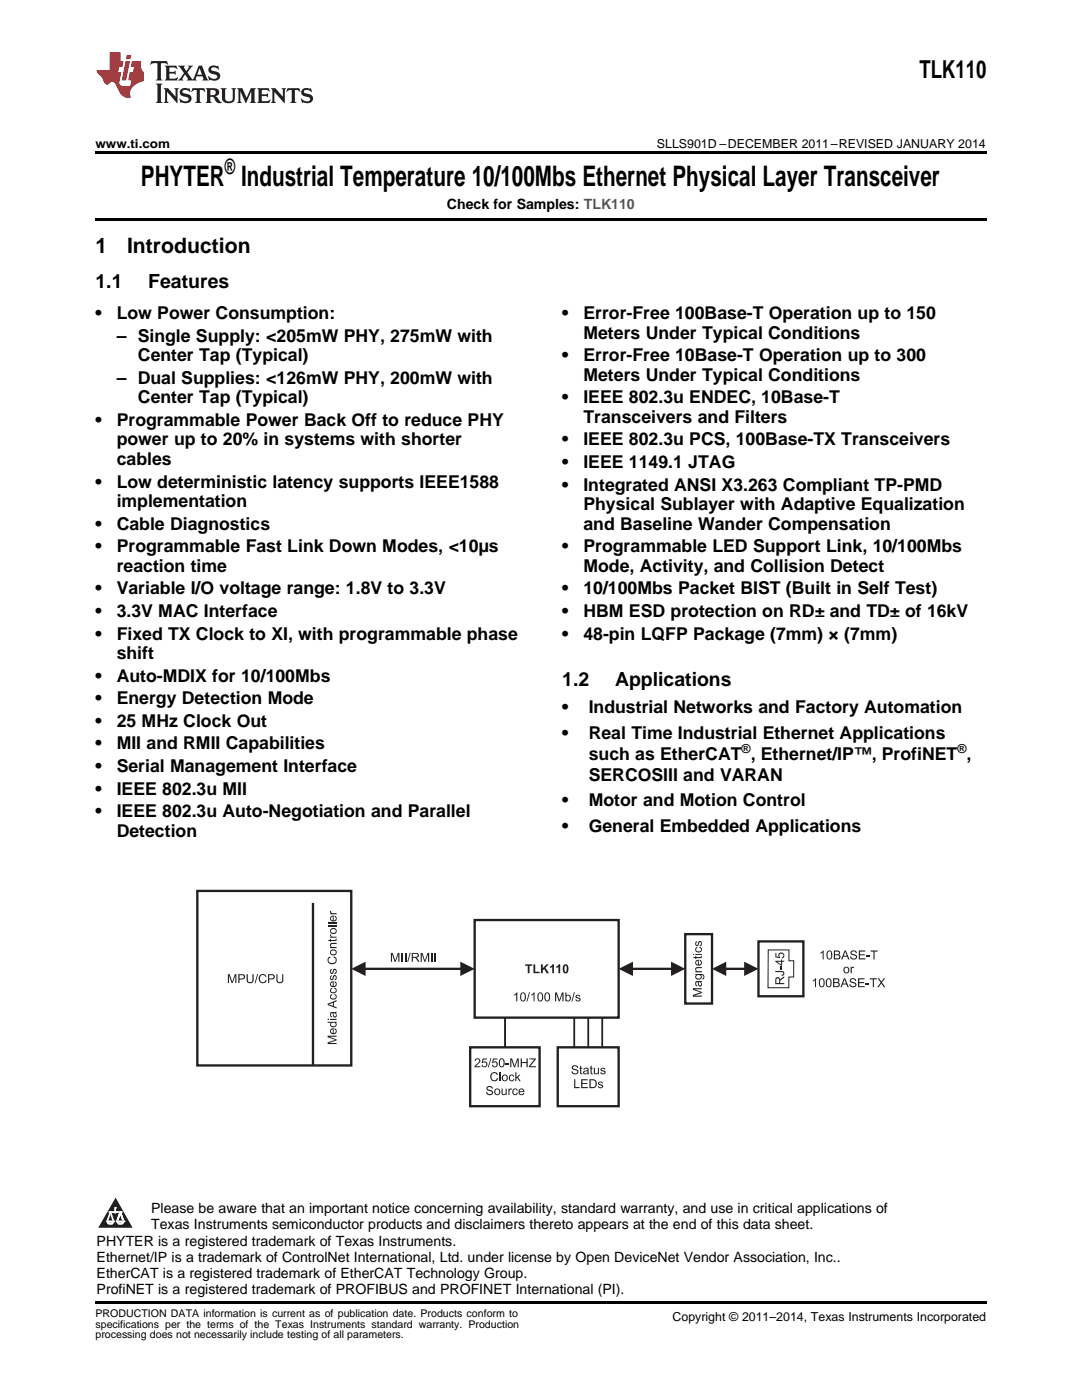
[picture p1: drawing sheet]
<svg xmlns="http://www.w3.org/2000/svg" width="216mm" height="279mm" viewBox="0 0 216 279" stroke-linecap="round" stroke-linejoin="round" font-family="sans-serif">
<path d="M19 259.7h177.8v.5h-177.8z" fill="#000"/>
<path d="M23.1 239l3.4 6h-6.9z" fill="#231f20"/>
<path d="M21.4 243.8h1.2l-.3 .5h-.3a.55 .55 0 0 1-.6-.5z" fill-rule="evenodd" fill="#fff"/>
<path d="M21.4 243.8h1.2l-.3 .5h-.3a.55 .55 0 0 1-.6-.5z" fill="none" stroke="#231f20" stroke-width=".34"/>
<path d="M21.4 243.8h1.2l-.3 .5h-.5z" fill="none" stroke="#fff" stroke-width=".34"/>
<path d="M23 242h.1" fill="none" stroke="#fff" stroke-width=".34"/>
<path d="M23 241v1z" fill="#fff"/>
<path d="M23 241v1z" fill="none" stroke="#fff" stroke-width=".34"/>
<circle cx="23" cy="241" r=".17" fill="#fff"/>
<path d="M21.9 241.9h.1" fill="none" stroke="#fff" stroke-width=".34"/>
<path d="M21.9 241.9h2.3z" fill="#fff"/>
<path d="M21.9 241.9h2.3z" fill="none" stroke="#fff" stroke-width=".34"/>
<circle cx="24.2" cy="241.9" r=".17" fill="#fff"/>
<path d="M23.3 243.8h.1" fill="none" stroke="#fff" stroke-width=".34"/>
<path d="M24 241.9l-.7 1.9z" fill="#fff"/>
<path d="M24 241.9l-.7 1.9z" fill="none" stroke="#fff" stroke-width=".34"/>
<path d="M24 241.9l.7 1.9z" fill="#fff"/>
<path d="M24 241.9l.7 1.9z" fill="none" stroke="#fff" stroke-width=".34"/>
<path d="M24.6 243.8h.1" fill="none" stroke="#fff" stroke-width=".34"/>
<circle cx="21.4" cy="243.8" r=".17" fill="#fff"/>
<path d="M22.1 241.9l-.7 1.9z" fill="#fff"/>
<path d="M22.1 241.9l-.7 1.9z" fill="none" stroke="#fff" stroke-width=".34"/>
<path d="M22.1 241.9l.5 1.9z" fill="#fff"/>
<path d="M22.1 241.9l.5 1.9z" fill="none" stroke="#fff" stroke-width=".34"/>
<circle cx="22.6" cy="243.8" r=".17" fill="#fff"/>
<path d="M23.4 243.8h1.3a.65 .65 0 0 1-.7 .5 .65 .65 0 0 1-.6-.5z" fill-rule="evenodd" fill="#fff"/>
<path d="M23.4 243.8h1.3a.65 .65 0 0 1-.7 .5 .65 .65 0 0 1-.6-.5z" fill="none" stroke="#231f20" stroke-width=".34"/>
<path d="M23.4 243.8h1.3l-.4 .5h-.6z" fill="none" stroke="#fff" stroke-width=".34"/>
<path d="M23.3 243.8h.1" fill="none" stroke="#fff" stroke-width=".34"/>
<circle cx="24.7" cy="243.8" r=".17" fill="#fff"/>
<path d="M153.3 189.6h4.1v2.1h1v3.3h-1v2.1h-4.2z" fill="none" stroke="#231f20" stroke-width=".2"/>
<path d="M39.4 177.8h30.7v34.8h-30.7zM62.5 180.2v32.3" fill="none" stroke="#231f20" stroke-width=".47"/>
<g fill="#231f20">
<path d="M138.3 197.2h1.7v.2h-1.5l1.5 .6v.2l-1.5 .5h1.5v.2h-1.7v-.3l1.5-.6-1.5-.5z" fill-rule="evenodd"/>
<path d="M138.9 195.9l1.1-.2v.2l-.1 .1a.45 .45 0 0 1 .2 .7 .45 .45 0 0 1-.7 0l-.2-.7a.33 .33 0 0 0-.3 .3 .33 .33 0 0 0 .2 .4v.2a.64 .64 0 0 1-.2-1zM139.4 196l.1 .4a.23 .23 0 0 0 .2 .3 .23 .23 0 0 0 .2-.4l-.2-.3z" fill-rule="evenodd"/>
<path d="M138.7 194.4h1.2a.56 .56 0 0 1 .6 .4 .56 .56 0 0 1-.4 .7l.1-.2a.37 .37 0 0 0 .1-.5 .37 .37 0 0 0-.4-.2 .59 .59 0 0 1-.5 .9 .59 .59 0 0 1-.5-.9h-.2zM139 194.7a.41 .41 0 0 0 .4 .6 .41 .41 0 0 0 .3-.6l-.3-.1z" fill-rule="evenodd"/>
<path d="M138.9 193.1l1.1-.1v.2h-.8a.3 .3 0 0 0-.3 .3 .3 .3 0 0 0 .2 .3h.9v.2h-1.3v-.2h.2l-.2-.4z" fill-rule="evenodd"/>
<path d="M138.9 191.7l.5-.2v1a.38 .38 0 0 0 .5-.3 .38 .38 0 0 0-.3-.4v-.3a.64 .64 0 0 1 .3 .9 .64 .64 0 0 1-.9 .2 .64 .64 0 0 1-.1-.9zM139 191.9l-.1 .4 .4 .2v-.7z" fill-rule="evenodd"/>
<path d="M138.3 191h.4v-.2h.2v.2h.9v-.2h.2a.31 .31 0 0 1 0 .3 .31 .31 0 0 1-.3 .1h-.8v.2h-.2v-.2h-.3z" fill-rule="evenodd"/>
<path d="M138.3 190.4h.2v.2h-.2zM138.7 190.4h1.3v.2h-1.3z" fill-rule="evenodd"/>
<path d="M138.8 189.2l.3-.2v.2l-.2 .2a.45 .45 0 0 0 .5 .5 .45 .45 0 0 0 .4-.6l-.2-.1v-.2a.61 .61 0 0 1 .4 .8 .61 .61 0 0 1-1 .2l-.3-.3z" fill-rule="evenodd"/>
<path d="M138.9 187.9h.2v.2a.25 .25 0 0 0-.2 .2 .25 .25 0 0 0 .3 .3v-.1a.51 .51 0 0 1 .1-.5 .51 .51 0 0 1 .6-.1 .59 .59 0 0 1-.3 1v-.2a.3 .3 0 0 0 .3-.4 .3 .3 0 0 0-.3-.2 .55 .55 0 0 1-.7 .7l-.2-.4z" fill-rule="evenodd"/>
</g>
<path d="M100.7 203.1h.2v5.9h-.2zM114.5 203.1h.2v5.9h-.2zM117.3 203.1h.2v5.9h-.2zM120.1 203.1h.1v5.9h-.1z" fill="none" stroke="#231f20" stroke-width=".2"/>
<g fill="#231f20">
<path d="M45.5 194.4h.3l.5 1.5 .6-1.5h.3v1.8h-.3v-1.5l-.5 1.5h-.2l-.5-1.5v1.5h-.2z" fill-rule="evenodd"/>
<path d="M47.5 194.4h.7a.54 .54 0 0 1 .7 .5 .54 .54 0 0 1-.7 .6h-.4v.7h-.3zM47.8 194.6v.7l.6-.1a.33 .33 0 0 0 .2-.4 .33 .33 0 0 0-.4-.2z" fill-rule="evenodd"/>
<path d="M49.2 194.4h.2v1.1a.47 .47 0 0 0 .5 .5 .47 .47 0 0 0 .5-.5v-1.1h.2v1.1a.71 .71 0 0 1-.7 .7 .71 .71 0 0 1-.7-.7z" fill-rule="evenodd"/>
<path d="M51.3 194.4h.2l-.5 1.8h-.2z" fill-rule="evenodd"/>
<path d="M51.8 194.7a.77 .77 0 0 1 1.4 .2l-.3 .1a.6 .6 0 0 0-.8-.3 .6 .6 0 0 0-.2 .8 .54 .54 0 0 0 .5 .5 .54 .54 0 0 0 .6-.4h.2a.87 .87 0 0 1-1.3 .4 .87 .87 0 0 1-.1-1.3z" fill-rule="evenodd"/>
<path d="M53.5 194.4h.7a.54 .54 0 0 1 .7 .5 .54 .54 0 0 1-.7 .6h-.5v.7h-.2zM53.7 194.6v.7h.5a.34 .34 0 0 0 .4-.4 .34 .34 0 0 0-.4-.3z" fill-rule="evenodd"/>
<path d="M55.1 194.4h.3v1.1a.48 .48 0 0 0 .4 .5 .48 .48 0 0 0 .5-.5v-1.1h.2v1.1a.7 .7 0 0 1-.7 .7 .7 .7 0 0 1-.7-.7z" fill-rule="evenodd"/>
<path d="M65.4 206.7h1.8v.2h-1.5l1.5 .5v.2l-1.6 .5h1.6v.3h-1.8v-.4l1.5-.5-1.5-.5z" fill-rule="evenodd"/>
<path d="M66 205.4l.6-.2v1a.38 .38 0 0 0 .4-.3 .38 .38 0 0 0-.3-.5l.1-.2a.64 .64 0 0 1 .3 .9 .64 .64 0 0 1-1 .2 .64 .64 0 0 1-.1-.9zM66.2 205.5l-.1 .4 .3 .3v-.8z" fill-rule="evenodd"/>
<path d="M65.4 203.9h1.8v.2h-.2a.59 .59 0 0 1-.5 1 .59 .59 0 0 1-.5-1h-.6zM66.2 204.2l-.1 .1a.44 .44 0 0 0 .5 .5 .44 .44 0 0 0 .3-.6l-.4-.1z" fill-rule="evenodd"/>
<path d="M65.4 203.3h.2v.3h-.2zM65.9 203.3h1.3v.3h-1.3z" fill-rule="evenodd"/>
<path d="M66 202l1.2-.1v.2l-.2 .1a.46 .46 0 0 1 .2 .6 .46 .46 0 0 1-.6 .2l-.1-.1a.48 .48 0 0 0-.3-.7l-.2 .3 .2 .5a.64 .64 0 0 1-.2-1zM66.5 202.2l.1 .4a.23 .23 0 0 0 .3 .3 .23 .23 0 0 0 .1-.4l-.2-.3z" fill-rule="evenodd"/>
<path d="M65.4 200.3l1.8-.7v.3l-.6 .2v.7l.6 .2v.3l-1.8-.7zM65.6 200.5l.8 .2v-.6z" fill-rule="evenodd"/>
<path d="M66 198.6l.2-.2 .1 .2-.2 .1a.44 .44 0 0 0 .4 .6 .44 .44 0 0 0 .4-.6l-.2-.1v-.2a.61 .61 0 0 1 .4 .9 .61 .61 0 0 1-.9 .1l-.3-.3z" fill-rule="evenodd"/>
<path d="M66 197.3l.2-.1 .1 .2-.3 .2a.44 .44 0 0 0 .6 .5 .44 .44 0 0 0 .2-.7h-.1v-.3a.61 .61 0 0 1 .4 .9 .61 .61 0 0 1-.9 .2l-.3-.4z" fill-rule="evenodd"/>
<path d="M66 196l.6-.2v1a.38 .38 0 0 0 .4-.3 .38 .38 0 0 0-.3-.4l.1-.3a.64 .64 0 0 1 .3 .9 .64 .64 0 0 1-1 .2 .64 .64 0 0 1-.1-.9zM66.2 196.1l-.1 .4 .3 .3v-.7z" fill-rule="evenodd"/>
<path d="M65.9 194.8l.3-.2v.2a.25 .25 0 0 0-.2 .3 .25 .25 0 0 0 .3 .2 .49 .49 0 0 1 .2-.6 .49 .49 0 0 1 .6 0l.1 .4a.47 .47 0 0 1-.4 .6l-.1-.3a.28 .28 0 0 0 .3-.3 .28 .28 0 0 0-.3-.2 .63 .63 0 0 1-.6 .7l-.2-.3z" fill-rule="evenodd"/>
<path d="M66 193.5l.2-.1v.2a.25 .25 0 0 0-.2 .3 .25 .25 0 0 0 .3 .2v-.1a.49 .49 0 0 1 .2-.5 .49 .49 0 0 1 .6 0l.1 .4a.44 .44 0 0 1-.4 .5l-.1-.2a.29 .29 0 0 0 .4-.3 .29 .29 0 0 0-.4-.3 .65 .65 0 0 1-.6 .8l-.3-.4z" fill-rule="evenodd"/>
<path d="M65.6 191l.3-.1v.2a.59 .59 0 0 0-.3 .8 .59 .59 0 0 0 .9 .3 .54 .54 0 0 0 .5-.5 .54 .54 0 0 0-.5-.6l.1-.2a.86 .86 0 0 1 .5 1.2 .86 .86 0 0 1-1.3 .2 .82 .82 0 0 1-.2-1.3z" fill-rule="evenodd"/>
<path d="M65.9 190a.65 .65 0 0 1 1.3 0 .65 .65 0 0 1-1.3 0zM66.2 189.8a.43 .43 0 0 0 .3 .6 .43 .43 0 0 0 .4-.6l-.4-.1z" fill-rule="evenodd"/>
<path d="M65.9 188.3l.3-.1h1v.2h-.8a.3 .3 0 0 0-.4 .2 .3 .3 0 0 0 .2 .4h1v.2h-1.3v-.2h.1l-.1-.2z" fill-rule="evenodd"/>
<path d="M65.4 187.6h.5v-.2h.1v.2h.9l.1-.2 .2-.1a.31 .31 0 0 1-.1 .4 .31 .31 0 0 1-.3 .1h-.8v.2h-.1v-.2h-.3z" fill-rule="evenodd"/>
<path d="M65.9 186.4l.2 .1a.29 .29 0 0 0 .1 .4 .29 .29 0 0 0 .3 0h.7v.2h-1.3v-.1h.2l-.2-.3z" fill-rule="evenodd"/>
<path d="M65.9 185.8a.65 .65 0 0 1 1.3 0 .65 .65 0 0 1-1.3 0zM66.2 185.5a.43 .43 0 0 0 .3 .7 .43 .43 0 0 0 .4-.7l-.4-.1z" fill-rule="evenodd"/>
<path d="M65.4 184.7h1.8v.3h-1.8z" fill-rule="evenodd"/>
<path d="M65.4 184.2h1.8v.2h-1.8z" fill-rule="evenodd"/>
<path d="M66 182.9l.6-.2v1a.37 .37 0 0 0 .4-.3 .37 .37 0 0 0-.3-.4l.1-.3a.63 .63 0 0 1 .2 .9 .63 .63 0 0 1-.9 .2 .63 .63 0 0 1-.1-.9zM66.2 183l-.1 .5 .3 .2v-.7z" fill-rule="evenodd"/>
<path d="M65.9 181.8h.2a.29 .29 0 0 0 .1 .4 .29 .29 0 0 0 .3 0h.7v.3h-1.3v-.2h.2l-.2-.2z" fill-rule="evenodd"/>
<path d="M78 190.2h.4l.5 1.5 .5-1.5h.3v1.7h-.2v-1.4l-.5 1.4h-.3l-.5-1.5v1.5h-.2z" fill-rule="evenodd"/>
<path d="M80.1 190.2h.2v1.7h-.2z" fill-rule="evenodd"/>
<path d="M80.8 190.2h.2v1.7h-.2z" fill-rule="evenodd"/>
<path d="M81.8 190.1h.2l-.6 1.9h-.1z" fill-rule="evenodd"/>
<path d="M82.2 190.2h.7a.49 .49 0 0 1 .7 .4 .49 .49 0 0 1-.5 .5l.6 .8h-.3l-.6-.7h-.4v.7h-.2zM82.4 190.4v.6h.5a.32 .32 0 0 0 .4-.3 .32 .32 0 0 0-.3-.3z" fill-rule="evenodd"/>
<path d="M83.9 190.2h.4l.5 1.5 .5-1.5h.3v1.7h-.2v-1.4l-.5 1.4h-.2l-.5-1.5v1.5h-.3z" fill-rule="evenodd"/>
<path d="M86 190.2h.3v1.7h-.3z" fill-rule="evenodd"/>
<path d="M86.7 190.2h.3v1.7h-.3z" fill-rule="evenodd"/>
</g>
<path d="M72.8 193.4h19.2M94.7 183.6h28.7v19.5h-28.7z" fill="none" stroke="#231f20" stroke-width=".47"/>
<g fill="#231f20">
<path d="M91.9 191.9l2.8 1.5-2.8 1.4z"/>
<path d="M70.1 193.4l2.9-1.5v2.9z"/>
</g>
<path d="M126.1 193.4h7.9" fill="none" stroke="#231f20" stroke-width=".47"/>
<g fill="#231f20">
<path d="M133.9 191.9l2.8 1.5-2.8 1.4z"/>
<path d="M123.4 193.4l2.9-1.5v2.9z"/>
</g>
<path d="M144.8 193.4h3.8" fill="none" stroke="#231f20" stroke-width=".47"/>
<g fill="#231f20">
<path d="M148.5 191.9l2.8 1.5-2.8 1.4z"/>
<path d="M142.1 193.4l2.8-1.5v2.9z"/>
<path d="M102.6 198.5l.6-.5v1.8h-.2v-1.4l-.4 .3z" fill-rule="evenodd"/>
<path d="M104 198.2a.64 .64 0 0 1 .8 0 .64 .64 0 0 1 .1 .8 .64 .64 0 0 1-.5 .9 .64 .64 0 0 1-.6-.9zM104.1 198.4a1 1 0 0 0 .3 1.3 .94 .94 0 0 0 0-1.5z" fill-rule="evenodd"/>
<path d="M105.6 198h.1l-.5 1.9h-.1z" fill-rule="evenodd"/>
<path d="M106 198.5l.7-.5v1.8h-.2v-1.4l-.5 .3z" fill-rule="evenodd"/>
<path d="M107.5 198.2a.63 .63 0 0 1 .7 0 .63 .63 0 0 1 .2 .8 .64 .64 0 0 1-.6 .9 .64 .64 0 0 1-.6-.9zM107.6 198.4a1.01 1.01 0 0 0 .2 1.3 .94 .94 0 0 0 0-1.5z" fill-rule="evenodd"/>
<path d="M108.9 198.2a.64 .64 0 0 1 .7 0 .64 .64 0 0 1 .2 .8 .64 .64 0 0 1-.6 .9 .64 .64 0 0 1-.6-.9zM108.9 198.4a1.01 1.01 0 0 0 .3 1.3 .94 .94 0 0 0 0-1.5z" fill-rule="evenodd"/>
<path d="M110.8 198.1h.3l.5 1.5 .5-1.5h.4v1.7h-.3v-1.4l-.5 1.4h-.2l-.5-1.5v1.5h-.2z" fill-rule="evenodd"/>
<path d="M112.8 198.1h.2v.6a.63 .63 0 0 1 1 .4 .63 .63 0 0 1-.8 .8l-.2-.2v.1h-.2zM113.1 198.8a.44 .44 0 0 0-.1 .6 .44 .44 0 0 0 .6 .2l.1-.4-.1-.4-.2-.1z" fill-rule="evenodd"/>
<path d="M114.5 198h.2l-.5 1.9h-.2z" fill-rule="evenodd"/>
<path d="M115 198.6l.1-.1a.51 .51 0 0 1 .7 .4h-.2a.25 .25 0 0 0-.3-.2 .25 .25 0 0 0-.2 .3h.1a.44 .44 0 0 1 .6 .2 .44 .44 0 0 1-.2 .6h-.6l-.2-.3 .2-.1a.3 .3 0 0 0 .3 .3 .3 .3 0 0 0 .3-.3 .54 .54 0 0 1-.7-.7z" fill-rule="evenodd"/>
<path d="M104.8 192.5h1.4v.2h-.5v1.5h-.4v-1.5h-.5z" fill-rule="evenodd"/>
<path d="M106.4 192.5h.4v1.4h.9v.3h-1.3z" fill-rule="evenodd"/>
<path d="M107.9 192.5h.4v.7l.7-.7h.5l-.7 .7 .7 1h-.4l-.5-.8-.3 .3v.5h-.4z" fill-rule="evenodd"/>
<path d="M109.7 192.9l.5-.5h.3v1.8h-.3v-1.2l-.5 .2z" fill-rule="evenodd"/>
<path d="M111 192.9l.5-.5h.3v1.8h-.4v-1.2l-.4 .2z" fill-rule="evenodd"/>
<path d="M112.6 192.5a.64 .64 0 0 1 .7 .1 .64 .64 0 0 1 .1 .8 .64 .64 0 0 1-.5 .9 .64 .64 0 0 1-.6-.9zM112.7 192.8v.2a.64 .64 0 0 0 .2 1l.2-.3a.69 .69 0 0 0-.2-1z" fill-rule="evenodd"/>
<path d="M94.9 211.3a.58 .58 0 0 1 .9 .2 .58 .58 0 0 1-.3 .8l-.5 .5h.9v.2h-1.2l.1-.4a1.13 1.13 0 0 0 .7-1.1l-.4-.1-.2 .3h-.2z" fill-rule="evenodd"/>
<path d="M96.3 211.2h.9v.2h-.7l-.1 .5a.59 .59 0 0 1 .8 .3 .59 .59 0 0 1-.4 .8 .59 .59 0 0 1-.7-.5h.2a.39 .39 0 0 0 .6 .2 .39 .39 0 0 0 .1-.6 .39 .39 0 0 0-.6 0l-.3 .1z" fill-rule="evenodd"/>
<path d="M97.9 211.2h.1l-.5 1.8h-.2z" fill-rule="evenodd"/>
<path d="M98.4 211.2h.8v.2h-.7l-.1 .5a.59 .59 0 0 1 .9 .3 .59 .59 0 0 1-.4 .8 .59 .59 0 0 1-.7-.5h.2a.37 .37 0 0 0 .5 .2 .37 .37 0 0 0 .1-.6 .37 .37 0 0 0-.6 .1h-.2z" fill-rule="evenodd"/>
<path d="M99.8 211.3a.64 .64 0 0 1 .7 .1 .64 .64 0 0 1 .2 .7 .64 .64 0 0 1-.6 .9 .64 .64 0 0 1-.6-.9zM100 211.4a1.26 1.26 0 0 0 0 1.4h.1a.92 .92 0 0 0 0-1.4z" fill-rule="evenodd"/>
<path d="M100.9 212.2h.6v.3h-.6z" fill-rule="evenodd"/>
<path d="M101.8 211.2h.4l.5 1.5 .5-1.5h.3v1.8h-.2v-1.5l-.5 1.5h-.2l-.6-1.5v1.5h-.2z" fill-rule="evenodd"/>
<path d="M103.9 211.2h.2v.7h1v-.7h.2v1.8h-.2v-.8h-1v.8h-.2z" fill-rule="evenodd"/>
<path d="M105.7 211.2h1.2v.2l-1.1 1.4h1.2v.2h-1.5v-.2l1.1-1.4h-.9z" fill-rule="evenodd"/>
<path d="M98 214.3a.78 .78 0 0 1 1.4 .2h-.3a.6 .6 0 0 0-.8-.3 .6 .6 0 0 0-.2 .9 .54 .54 0 0 0 .5 .5 .54 .54 0 0 0 .6-.5l.2 .1a.87 .87 0 0 1-1.3 .4 .87 .87 0 0 1-.1-1.3z" fill-rule="evenodd"/>
<path d="M99.6 214h.3v1.8h-.3z" fill-rule="evenodd"/>
<path d="M100.1 215.1a.65 .65 0 0 1 1.3 0 .65 .65 0 0 1-1.3 0zM100.5 214.8a.46 .46 0 0 0-.1 .6 .46 .46 0 0 0 .6 .1 .46 .46 0 0 0 .1-.7 .46 .46 0 0 0-.6 0z" fill-rule="evenodd"/>
<path d="M101.7 214.6l.6-.1 .3 .4h-.2l-.1-.2a.44 .44 0 0 0-.6 .4 .44 .44 0 0 0 .6 .4l.1-.2h.2a.61 .61 0 0 1-.8 .4 .61 .61 0 0 1-.2-.9z" fill-rule="evenodd"/>
<path d="M102.8 214h.2v1l.6-.5h.2l-.4 .5 .5 .8h-.3l-.4-.7-.2 .1v.6h-.2z" fill-rule="evenodd"/>
<path d="M97.1 217a.7 .7 0 0 1 .7-.3 .7 .7 0 0 1 .6 .6h-.3a.4 .4 0 0 0-.4-.4 .4 .4 0 0 0-.4 .5 .96 .96 0 0 1 1.1 .6 .72 .72 0 0 1-.7 .6 .72 .72 0 0 1-.7-.6h.2a.46 .46 0 0 0 .5 .4 .46 .46 0 0 0 .4-.5l-.1-.1a.76 .76 0 0 1-.9-.7z" fill-rule="evenodd"/>
<path d="M98.6 217.9a.65 .65 0 0 1 1.3 0 .65 .65 0 0 1-1.3 0zM98.9 217.5a.46 .46 0 0 0-.1 .7 .46 .46 0 0 0 .7 .1 .46 .46 0 0 0 .1-.7 .46 .46 0 0 0-.7-.1z" fill-rule="evenodd"/>
<path d="M100.1 217.3h.2v.7a.32 .32 0 0 0 .3 .4 .32 .32 0 0 0 .3-.4v-.7h.2v1.2h-.2v-.1a.46 .46 0 0 1-.5 .2 .46 .46 0 0 1-.3-.6z" fill-rule="evenodd"/>
<path d="M101.5 217.3h.1v.1l.4-.2 .1 .3a.29 .29 0 0 0-.4 0 .29 .29 0 0 0 0 .4v.6h-.2z" fill-rule="evenodd"/>
<path d="M102.4 217.4l.6-.2 .3 .4-.2 .1-.1-.2a.44 .44 0 0 0-.6 .4 .44 .44 0 0 0 .6 .4l.1-.2h.2a.61 .61 0 0 1-.8 .4 .61 .61 0 0 1-.2-1z" fill-rule="evenodd"/>
<path d="M103.6 217.4a.6 .6 0 0 1 .7-.1 .6 .6 0 0 1 .3 .7h-.9a.38 .38 0 0 0 .3 .4 .38 .38 0 0 0 .4-.3l.2 .1a.65 .65 0 0 1-1 .2 .65 .65 0 0 1 0-1zM103.8 217.5l-.1 .3h.7l-.2-.4z" fill-rule="evenodd"/>
<path d="M114.1 212.8a.71 .71 0 0 1 1.3 .3h-.2a.4 .4 0 0 0-.5-.4 .4 .4 0 0 0-.3 .5 1.02 1.02 0 0 1 1 .7 .72 .72 0 0 1-.7 .5 .72 .72 0 0 1-.7-.6h.2a.46 .46 0 0 0 .5 .4 .46 .46 0 0 0 .5-.4l-.2-.1a.76 .76 0 0 1-.9-.8z" fill-rule="evenodd"/>
<path d="M115.8 212.8l.2-.1v.4h.2v.2h-.2v.9h.2v.2a.33 .33 0 0 1-.3 0 .33 .33 0 0 1-.1-.4v-.7h-.2z" fill-rule="evenodd"/>
<path d="M116.5 213.3a.58 .58 0 0 1 .7-.2 .58 .58 0 0 1 .3 .8v.5h-.2v-.2a.47 .47 0 0 1-.7 .2 .47 .47 0 0 1-.2-.6l.8-.2a.33 .33 0 0 0-.3-.4 .33 .33 0 0 0-.3 .3h-.2zM116.6 213.9v.1a.34 .34 0 0 0 .4 .2 .34 .34 0 0 0 .2-.4z" fill-rule="evenodd"/>
<path d="M117.8 212.8l.3-.1v.4h.2v.2h-.2v.9h.2v.2a.32 .32 0 0 1-.4 0 .32 .32 0 0 1-.1-.4v-.7h-.1z" fill-rule="evenodd"/>
<path d="M118.5 213.1h.2v.7a.32 .32 0 0 0 .3 .4 .32 .32 0 0 0 .3-.4v-.7h.2v1.3h-.2v-.2a.45 .45 0 0 1-.5 .2 .45 .45 0 0 1-.3-.5z" fill-rule="evenodd"/>
<path d="M119.9 213.2l.2-.1a.52 .52 0 0 1 .7 .3l-.2 .1a.25 .25 0 0 0-.3-.3 .25 .25 0 0 0-.2 .3 .51 .51 0 0 1 .6 .2 .51 .51 0 0 1 .1 .5 .59 .59 0 0 1-1-.2h.2a.28 .28 0 0 0 .3 .3 .28 .28 0 0 0 .3-.4 .64 .64 0 0 1-.8-.5z" fill-rule="evenodd"/>
<path d="M114.6 215.4h.2v1.5h.9v.3h-1.1z" fill-rule="evenodd"/>
<path d="M116 215.4h1.3v.2h-1.1v.5h1v.2h-1v.6h1.1v.3h-1.3z" fill-rule="evenodd"/>
<path d="M117.6 215.4h.6a.9 .9 0 0 1 .9 .9 .9 .9 0 0 1-.8 .9h-.7zM117.9 215.6v1.3h.3a.7 .7 0 0 0 .6-.8 .7 .7 0 0 0-.9-.5z" fill-rule="evenodd"/>
<path d="M119.4 216l.2-.1a.51 .51 0 0 1 .7 .3h-.2a.25 .25 0 0 0-.3-.2 .25 .25 0 0 0-.2 .3 .5 .5 0 0 1 .6 .2 .5 .5 0 0 1 0 .6l-.6 .1-.3-.4 .2-.1a.29 .29 0 0 0 .3 .4 .29 .29 0 0 0 .3-.4 .62 .62 0 0 1-.8-.6z" fill-rule="evenodd"/>
</g>
<path d="M136.7 186.4h5.4v13.9h-5.4zM151.3 187.9h9v10.9h-9zM93.8 209h13.9v11.8h-13.9zM111.3 209h12.1v11.8h-12.1z" fill="none" stroke="#231f20" stroke-width=".47"/>
<g fill="#231f20">
<path d="M154.8 195.2l.4-.2a.46 .46 0 0 1 .5 .5l.8-.7v.3l-.7 .5-.1 .3v.3h.8v.2h-1.8zM155 195.3l-.1 .9h.6v-.5a.31 .31 0 0 0-.1-.4 .31 .31 0 0 0-.4 0z" fill-rule="evenodd"/>
<path d="M154.7 193.8h1.2a.5 .5 0 0 1 .6 .4 .5 .5 0 0 1-.5 .6l-.1-.3h.2a.28 .28 0 0 0 .2-.3 .28 .28 0 0 0-.4-.2h-1.2z" fill-rule="evenodd"/>
<path d="M155.7 192.8h.2v.7h-.2z" fill-rule="evenodd"/>
<path d="M154.7 191.7h1.2v-.2h.2v.2h.4v.2h-.4v.8h-.2l-1.2-.8zM155.1 191.9l.8 .6v-.6z" fill-rule="evenodd"/>
<path d="M154.7 190.2h.2v.7l.5 .1a.6 .6 0 0 1 .3-.9 .6 .6 0 0 1 .8 .4 .6 .6 0 0 1-.5 .8v-.2a.38 .38 0 0 0 .2-.6 .38 .38 0 0 0-.6-.1 .38 .38 0 0 0 .1 .6l-.1 .2-.9-.1z" fill-rule="evenodd"/>
<path d="M163.7 190.1l.6-.4v1.8h-.2v-1.4l-.4 .2z" fill-rule="evenodd"/>
<path d="M165.2 189.8a.63 .63 0 0 1 .7 .1 .63 .63 0 0 1 .2 .7 .64 .64 0 0 1-.6 .9 .64 .64 0 0 1-.6-.9zM165.2 190a.98 .98 0 0 0 .3 1.3 .95 .95 0 0 0 .1-1.4z" fill-rule="evenodd"/>
<path d="M166.4 189.7h.7a.45 .45 0 0 1 .5 .3 .45 .45 0 0 1-.2 .5 .51 .51 0 0 1 .3 .7 .51 .51 0 0 1-.6 .3h-.7zM166.6 189.9v.5h.4a.3 .3 0 0 0 .4-.2 .3 .3 0 0 0-.4-.3zM166.6 190.6v.7l.7-.1a.32 .32 0 0 0 .1-.4 .32 .32 0 0 0-.4-.2z" fill-rule="evenodd"/>
<path d="M168.5 189.7h.3l.7 1.8h-.3l-.2-.6h-.7l-.2 .6h-.3zM168.6 189.9l-.3 .8h.7z" fill-rule="evenodd"/>
<path d="M169.9 189.8a.71 .71 0 0 1 1.1 .4h-.2a.4 .4 0 0 0-.5-.4 .4 .4 0 0 0-.3 .5 1.02 1.02 0 0 1 1 .7 .72 .72 0 0 1-.7 .5 .72 .72 0 0 1-.7-.6h.2a.46 .46 0 0 0 .5 .4 .46 .46 0 0 0 .5-.4l-.2-.2a.76 .76 0 0 1-.9-.7z" fill-rule="evenodd"/>
<path d="M171.4 189.7h1.2v.2h-1v.5h1v.2h-1v.7h1.1v.2h-1.3z" fill-rule="evenodd"/>
<path d="M172.9 190.7h.7v.2h-.7z" fill-rule="evenodd"/>
<path d="M173.7 189.7h1.4v.2h-.6v1.6h-.2v-1.6h-.6z" fill-rule="evenodd"/>
<path d="M168.3 193.6a.65 .65 0 0 1 1.3 0 .65 .65 0 0 1-1.3 0zM168.6 193.2a.44 .44 0 0 0 0 .7 .44 .44 0 0 0 .6-.1v-.6l-.3-.1z" fill-rule="evenodd"/>
<path d="M169.7 193h.2v.2l.4-.3 .1 .3a.29 .29 0 0 0-.4 0 .29 .29 0 0 0 0 .4v.6h-.3z" fill-rule="evenodd"/>
<path d="M162.2 195.7l.6-.5v1.8h-.2v-1.4l-.4 .3z" fill-rule="evenodd"/>
<path d="M163.7 195.3a.63 .63 0 0 1 .7 .1 .63 .63 0 0 1 .2 .7 .64 .64 0 0 1-.6 .9 .64 .64 0 0 1-.6-.9zM163.7 195.5a.97 .97 0 0 0 .3 1.4 .94 .94 0 0 0 .1-1.5z" fill-rule="evenodd"/>
<path d="M165 195.3a.63 .63 0 0 1 .8 .1 .63 .63 0 0 1 .1 .7 .64 .64 0 0 1-.5 .9 .64 .64 0 0 1-.6-.9zM165.1 195.5a.97 .97 0 0 0 .3 1.4 .92 .92 0 0 0 0-1.5z" fill-rule="evenodd"/>
<path d="M166.2 195.2h.7a.46 .46 0 0 1 .6 .3 .46 .46 0 0 1-.2 .6 .5 .5 0 0 1 .2 .6 .5 .5 0 0 1-.6 .3h-.7zM166.5 195.5v.5h.4a.28 .28 0 0 0 .3-.2 .28 .28 0 0 0-.2-.3zM166.5 196.2v.6h.6a.32 .32 0 0 0 .2-.4 .32 .32 0 0 0-.4-.2z" fill-rule="evenodd"/>
<path d="M168.4 195.2h.2l.8 1.8h-.3l-.2-.5h-.8l-.2 .5h-.2zM168.5 195.4l-.3 .9h.6z" fill-rule="evenodd"/>
<path d="M169.7 195.3a.69 .69 0 0 1 1.1 .4l-.2 .1a.38 .38 0 0 0-.4-.4 .38 .38 0 0 0-.4 .4 .94 .94 0 0 1 1.1 .9 .75 .75 0 0 1-.8 .3 .75 .75 0 0 1-.6-.6h.2a.47 .47 0 0 0 .5 .5 .47 .47 0 0 0 .4-.5l-.2-.1a.75 .75 0 0 1-.8-.7z" fill-rule="evenodd"/>
<path d="M171.2 195.2h1.3v.3h-1v.5h.9v.2h-.9v.6h1v.2h-1.3z" fill-rule="evenodd"/>
<path d="M172.8 196.3h.6v.2h-.6z" fill-rule="evenodd"/>
<path d="M173.6 195.2h1.4v.3h-.6v1.5h-.2v-1.5h-.6z" fill-rule="evenodd"/>
<path d="M175.1 195.2h.3l.5 .7 .4-.7h.3l-.6 .9 .7 .9h-.3l-.5-.7-.6 .7h-.3l.7-.9z" fill-rule="evenodd"/>
</g>
<path d="M19 30.1h177.8v.5h-177.8zM19 43.6h177.8v.6h-177.8z" fill="#000"/>
<path d="M30.2 12.2l-.2 .7a1.31 1.31 0 0 1 1.4-.2v2.9l-.3 .5h1.3l-.3-.5v-2.8l.3-.2a1.09 1.09 0 0 1 1.1 .3l-.2-.7zM32.9 13.1l.3 .5v2l-.3 .5h2.4l.2-.8a1.48 1.48 0 0 1-1.7 .4v-1h1l.2 .2v-.8l-.2 .2h-1v-.7l.2-.1a1.73 1.73 0 0 1 1.4 .3l-.2-.7zM35.5 13.1l1.2 1.5-.7 1-.5 .5h1.1l-.2-.3 .5-.9 .6 .9-.2 .3h2l-.3-.3 .2-.6h1.2l.2 .6-.2 .3h1.2l-.3-.5-1-2.5h-.6l-1.3 2.8-1-1.4 1.1-1.4h-1l.2 .3-.5 .8-.5-.8 .2-.3zM39.8 13.6l.5 1.3h-1zM41.9 13.3a.83 .83 0 0 0-.3 .9 .83 .83 0 0 0 .8 .6l.8 .2 .2 .3a1 1 0 0 1-1 .5 1 1 0 0 1-.8-.7l.1 1 .2-.1a1.65 1.65 0 0 0 2-.5 .89 .89 0 0 0-.8-1.2l-.8-.2-.2-.3a.91 .91 0 0 1 1.6 .1l-.2-.8-.4 .1a1.34 1.34 0 0 0-1.2 .1zM31.1 16.7l.3 .5v2.9l-.3 .5h1.3l-.3-.5v-2.9l.3-.5zM32.7 17.6l.2 .5v2l-.2 .5h.9l-.3-.5 .1-1.7 2 2.2v-2.5l.3-.5h-.9l.2 .3v1.4l-1.5-1.7zM36.2 17.8a.83 .83 0 0 0-.3 .9 .83 .83 0 0 0 .8 .6l.8 .2 .2 .3a1 1 0 0 1-1 .5 1 1 0 0 1-.8-.7l.1 1 .2-.1a1.66 1.66 0 0 0 2-.5 .89 .89 0 0 0-.9-1.2l-.7-.2-.2-.3a.91 .91 0 0 1 1.6 .1l-.2-.8-.4 .1a1.36 1.36 0 0 0-1.2 .1zM38.4 17.6l-.2 .8a.61 .61 0 0 1 1.1-.3v2l-.4 .5h1.3l-.3-.5v-2l.2-.2a.81 .81 0 0 1 .8 .5l-.1-.8zM41 17.6l.3 .5v2l-.3 .5h1.3l-.3-.3v-1a.72 .72 0 0 1 .9 .7 .85 .85 0 0 0 1.4 .4l-.5-.2-.5-.8-.3-.2a.78 .78 0 0 0 .7-.8 .78 .78 0 0 0-.7-.8zM42 18h.2a.6 .6 0 0 1 .7 .1 .6 .6 0 0 1 .1 .6l-.2 .2-.8 .1zM44 17.6l.3 .3a3.4 3.4 0 0 0 .3 2.4 1.57 1.57 0 0 0 2.2-.3l.1-2.1 .2-.3h-1l.3 .5v1.4a.76 .76 0 0 1-.7 .7 .76 .76 0 0 1-.8-.7v-1.4l.3-.5zM47.3 17.6l.3 .5v2l-.3 .5h.9l-.2-.5v-1.9l1 2.4 1.1-2.4v1.9l-.2 .5h1.2l-.3-.5v-2l.3-.5h-1.1l-.8 1.9-.8-1.9zM51.3 17.6l.3 .5v2l-.3 .5h2.4l.2-.8a1.49 1.49 0 0 1-1.6 .4l-.1-1h1l.3 .2v-.8l-.3 .2h-1v-.7l.3-.2a1.73 1.73 0 0 1 1.4 .4l-.3-.7zM54.1 17.6l.3 .5v2l-.3 .5h1l-.4-.5 .1-1.7 2 2.2v-2.5l.3-.5h-.9l.2 .3v1.4l-1.5-1.7zM57.4 17.6l-.2 .8a.8 .8 0 0 1 1-.4v2.1l-.3 .5h1.3l-.4-.5v-2l.2-.2a.81 .81 0 0 1 .9 .5l-.2-.8zM60.4 17.8a.83 .83 0 0 0-.3 .9 .83 .83 0 0 0 .8 .6l.8 .2 .2 .3a1 1 0 0 1-1 .5 1 1 0 0 1-.8-.7l.2 1 .1-.1a1.66 1.66 0 0 0 2-.5 .89 .89 0 0 0-.8-1.2l-.8-.2-.2-.3a.91 .91 0 0 1 1.6 .1l-.2-.8-.3 .1a1.35 1.35 0 0 0-1.3 .1z" fill="#231f20"/>
<path d="M21.9 10.4v3.6h-2.6a2.13 2.13 0 0 0 .9 1.3l.4 .7a.94 .94 0 0 0 1.1 .8 .75 .75 0 0 1 .6-.4 .75 .75 0 0 1 .7 .4l.5 1a2.1 2.1 0 0 0 2.6 1.7 2.2 2.2 0 0 1 1.7-3l.9-.3v-1.8a1.16 1.16 0 0 1-.5-1.1v-1.1h-1.9l-.2 1.1h.7l-.3 1.1h-.6l-.3 1.2v.4h.6l-.2 1.2h-.9a.93 .93 0 0 1-1.3-.9l.4-1.9h-.6l.2-1.1h.6l.3-1.1h-.6v-1.8zM25.1 12.2l-.8 3.8h.9l.7-3.8zM25.3 11l-.2 .8h.9l.2-.8z" fill="#ee1d23"/>
<text font-size="5.6" x="28.1" y="37">PHYTER Industrial Temperature 10/100Mbs Ethernet Physical Layer Transceiver</text>
<text font-size="4.9" x="183.4" y="15.5">TLK110</text>
<g font-size="4.2">
<text x="44.8" y="34.8">®</text>
<text x="19" y="50.5">1</text>
<text x="25.4" y="50.5">Introduction</text>
</g>
<g font-size="3.9">
<text x="19" y="57.6">1.1</text>
<text x="29.6" y="57.6">Features</text>
<text x="112.2" y="136.8">1.2</text>
<text x="122.7" y="136.8">Applications</text>
</g>
<g font-size="3.5">
<text x="19" y="63.7">•</text>
<text x="23.3" y="63.7">Low Power Consumption:</text>
<text x="112.2" y="63.7">•</text>
<text x="116.4" y="63.7">Error-Free 100Base-T Operation up to 150</text>
<text x="23.3" y="68.2">– Single Supply: &lt;205mW PHY, 275mW with</text>
<text x="116.4" y="67.6">Meters Under Typical Conditions</text>
<text x="23.3" y="76.6">– Dual Supplies: &lt;126mW PHY, 200mW with</text>
<text x="27.5" y="72.1">Center Tap (Typical)</text>
<text x="112.2" y="72.1">•</text>
<text x="116.4" y="72.1">Error-Free 10Base-T Operation up to 300</text>
<text x="116.4" y="76">Meters Under Typical Conditions</text>
<text x="27.5" y="80.5">Center Tap (Typical)</text>
<text x="112.2" y="80.5">•</text>
<text x="116.4" y="80.5">IEEE 802.3u ENDEC, 10Base-T</text>
<text x="19" y="85">•</text>
<text x="23.3" y="85">Programmable Power Back Off to reduce PHY</text>
<text x="23.3" y="88.9">power up to 20% in systems with shorter</text>
<text x="112.2" y="88.9">•</text>
<text x="116.4" y="84.4">Transceivers and Filters</text>
<text x="116.4" y="88.9">IEEE 802.3u PCS, 100Base-TX Transceivers</text>
<text x="23.3" y="92.8">cables</text>
<text x="112.2" y="93.4">•</text>
<text x="116.4" y="93.4">IEEE 1149.1 JTAG</text>
<text x="19" y="97.3">•</text>
<text x="23.3" y="97.3">Low deterministic latency supports IEEE1588</text>
<text x="23.3" y="101.2">implementation</text>
<text x="112.2" y="97.9">•</text>
<text x="116.4" y="97.9">Integrated ANSI X3.263 Compliant TP-PMD</text>
<text x="116.4" y="101.8">Physical Sublayer with Adaptive Equalization</text>
<text x="19" y="105.7">•</text>
<text x="23.3" y="105.7">Cable Diagnostics</text>
<text x="116.4" y="105.7">and Baseline Wander Compensation</text>
<text x="19" y="110.2">•</text>
<text x="23.3" y="110.2">Programmable Fast Link Down Modes, &lt;10µs</text>
<text x="112.2" y="110.2">•</text>
<text x="116.4" y="110.2">Programmable LED Support Link, 10/100Mbs</text>
<text x="19" y="118.6">•</text>
<text x="23.3" y="114.1">reaction time</text>
<text x="23.3" y="118.6">Variable I/O voltage range: 1.8V to 3.3V</text>
<text x="112.2" y="118.6">•</text>
<text x="116.4" y="114.1">Mode, Activity, and Collision Detect</text>
<text x="116.4" y="118.6">10/100Mbs Packet BIST (Built in Self Test)</text>
<text x="19" y="123.1">•</text>
<text x="23.3" y="123.1">3.3V MAC Interface</text>
<text x="112.2" y="123.1">•</text>
<text x="116.4" y="123.1">HBM ESD protection on RD± and TD± of 16kV</text>
<text x="19" y="127.6">•</text>
<text x="23.3" y="127.6">Fixed TX Clock to XI, with programmable phase</text>
<text x="23.3" y="131.5">shift</text>
<text x="112.2" y="127.6">•</text>
<text x="116.4" y="127.6">48-pin LQFP Package (7mm) × (7mm)</text>
<text x="19" y="136">•</text>
<text x="23.3" y="136">Auto-MDIX for 10/100Mbs</text>
<text x="19" y="140.5">•</text>
<text x="23.3" y="140.5">Energy Detection Mode</text>
<text x="112.2" y="142.3">•</text>
<text x="117.5" y="142.3">Industrial Networks and Factory Automation</text>
<text x="19" y="145.1">•</text>
<text x="19" y="149.6">•</text>
<text x="23.3" y="145.1">25 MHz Clock Out</text>
<text x="23.3" y="149.6">MII and RMII Capabilities</text>
<text x="112.2" y="147.4">•</text>
<text x="117.5" y="147.4">Real Time Industrial Ethernet Applications</text>
<text x="19" y="154.1">•</text>
<text x="23.3" y="154.1">Serial Management Interface</text>
<text x="117.5" y="151.6">such as EtherCAT , Ethernet/IP™, ProfiNET ,</text>
<text x="117.5" y="155.9">SERCOSIII and VARAN</text>
<text x="19" y="158.6">•</text>
<text x="23.3" y="158.6">IEEE 802.3u MII</text>
<text x="112.2" y="160.9">•</text>
<text x="117.5" y="160.9">Motor and Motion Control</text>
<text x="19" y="163.1">•</text>
<text x="23.3" y="163.1">IEEE 802.3u Auto-Negotiation and Parallel</text>
<text x="23.3" y="167">Detection</text>
<text x="112.2" y="166">•</text>
<text x="117.5" y="166">General Embedded Applications</text>
</g>
<g font-size="2.8">
<text x="89.2" y="41.6">Check for Samples: TLK110</text>
<text x="30.2" y="242">Please be aware that an important notice concerning availability, standard warranty, and use in critical applications of</text>
<text x="30.2" y="245.2">Texas Instruments semiconductor products and disclaimers thereto appears at the end of this data sheet.</text>
<text x="19.3" y="248.7">PHYTER is a registered trademark of Texas Instruments.</text>
<text x="19.3" y="251.9">Ethernet/IP is a trademark of ControlNet International, Ltd. under license by Open DeviceNet Vendor Association, Inc..</text>
<text x="19.3" y="255.1">EtherCAT is a registered trademark of EtherCAT Technology Group.</text>
<text x="19.3" y="258.2">ProfiNET is a registered trademark of PROFIBUS and PROFINET International (PI).</text>
</g>
<g font-size="2.5">
<text x="19" y="29.6">www.ti.com</text>
<text x="131.1" y="29.6">SLLS901D –DECEMBER 2011–REVISED JANUARY 2014</text>
<text x="148" y="150.2">®</text>
<text x="191" y="150.2">®</text>
<text x="134.2" y="263.6">Copyright © 2011–2014, Texas Instruments Incorporated</text>
</g>
<g font-size="2.1">
<text x="19" y="262.9">PRODUCTION DATA information is current as of publication date. Products conform to</text>
<text x="19" y="265">specifications per the terms of the Texas Instruments standard warranty. Production</text>
<text x="19" y="267.1">processing does not necessarily include testing of all parameters.</text>
</g>
<g font-size=".4" fill="#fff">
<text x="19" y="248.7">2</text>
<text x="19" y="251.9">3</text>
<text x="19" y="255.1">4</text>
<text x="19" y="258.2">5</text>
</g>
</svg>
